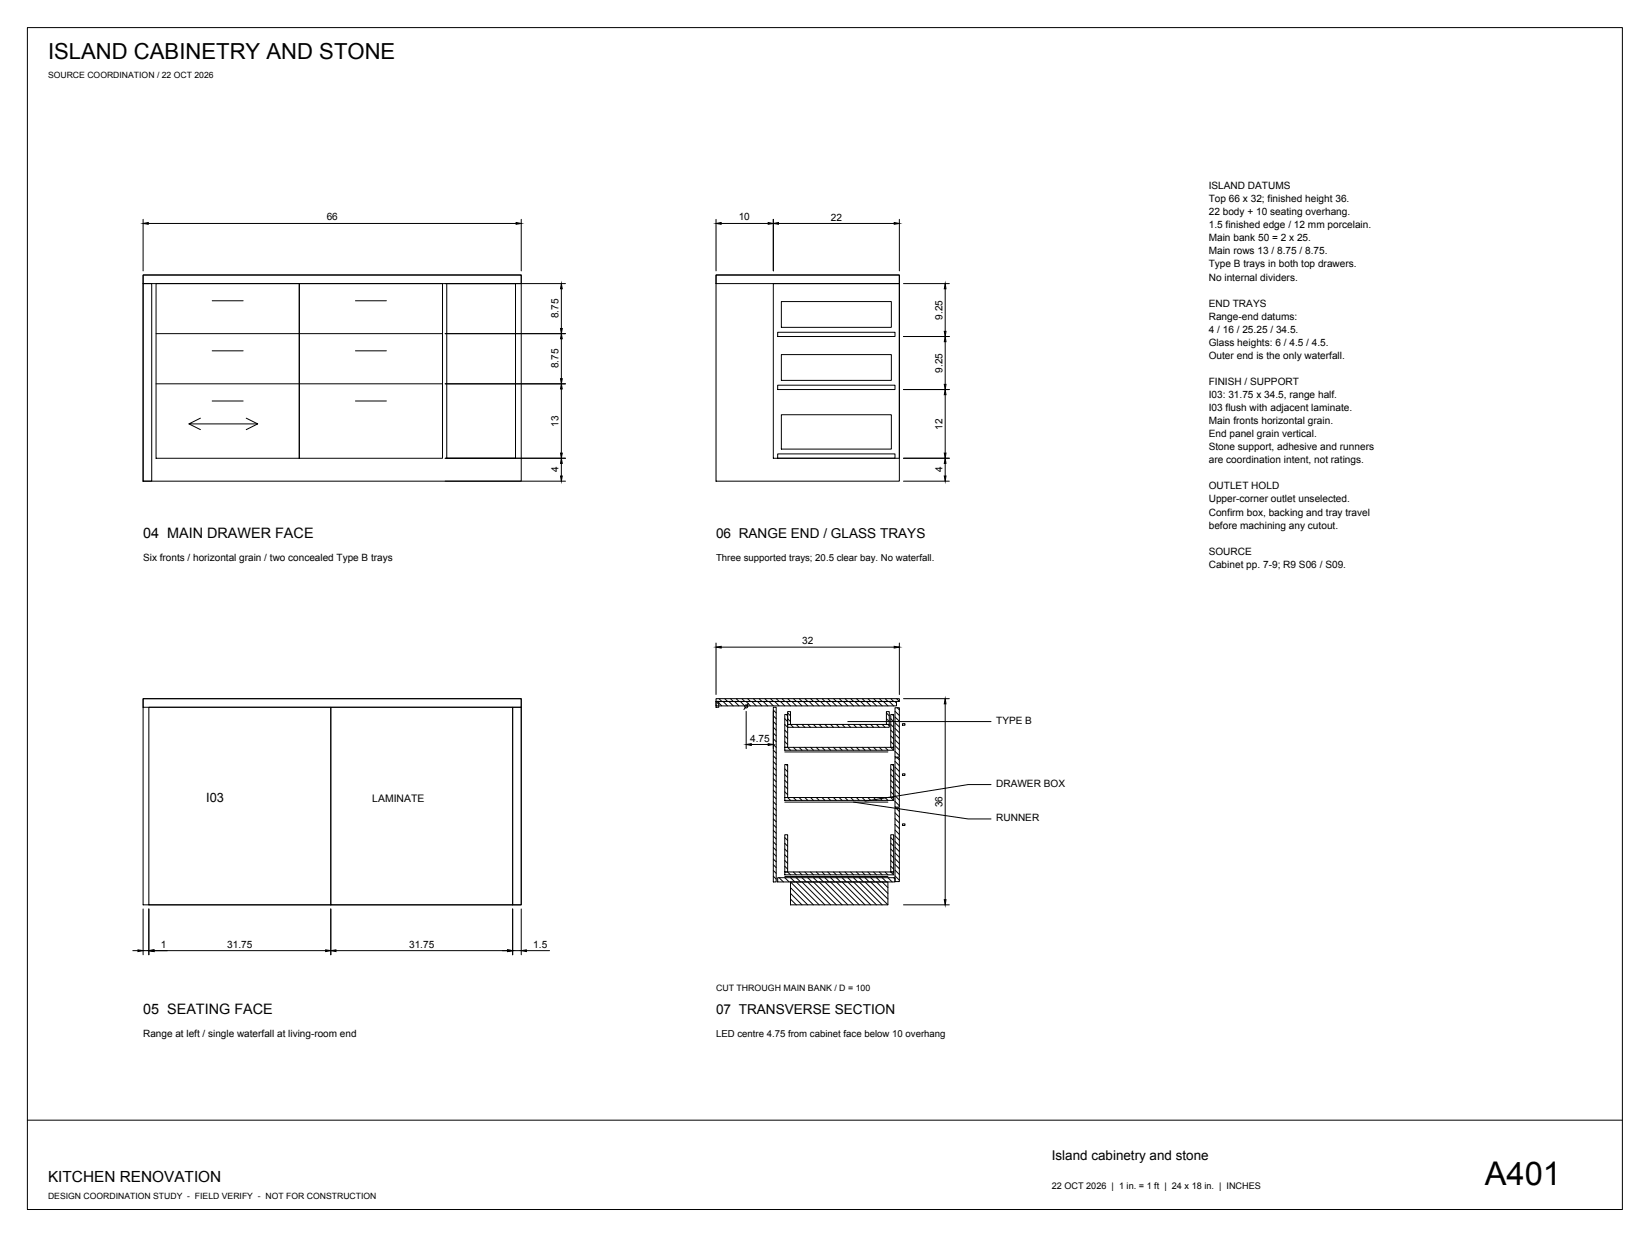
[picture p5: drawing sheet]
<svg xmlns="http://www.w3.org/2000/svg" width="610mm" height="457mm" viewBox="0 0 610 457" stroke-linecap="round" stroke-linejoin="round" font-family="sans-serif">
<!-- layer: D-TITLE -->
<path d="M10.1 10.2h589.3v436.8h-589.3zM10.1 414h589.3" fill="none" stroke="#000" stroke-width=".37"/>
<!-- layer: D-OUTLINE -->
<g fill="none" stroke="#000" stroke-width=".37">
<path d="M52.9 101.6h139.7v76.2h-139.7zM52.9 101.6h139.7v3.2h-139.7zM52.9 104.8h3.1v73h-3.1zM57.7 104.8h52.9v64.6h-52.9zM78.4 111.2h11.4M110.6 104.8h52.9v64.6h-52.9zM131.3 111.2h11.4M264.5 101.6h67.8v76.2h-67.8zM264.5 101.6h67.8v3.2h-67.8zM285.7 104.8h46.6v64.6h-46.6zM78.4 129.7h11.4M131.3 129.7h11.4"/>
<path d="M78.4 148.2h11.4M131.3 148.2h11.4M52.9 258.2h139.7v76.2h-139.7zM52.9 258.2h139.7v3.2h-139.7zM264.5 258.2h67.8v1h-67.8zM264.5 259.2h1.1v2.2h-1.1zM264.5 259.3h66.7v1.6h-66.7zM55 261.4h67.2v73h-67.2zM122.2 261.4h67.2v73h-67.2zM189.4 261.4h3.2v73h-3.2zM285.7 261.4h1.1v64.6h-1.1zM289.9 276.2h40.3v1.1h-40.3z"/>
<path d="M289.9 264.1h1.1v12.1h-1.1zM291 267.8h37.5v1h-37.5zM291 263h1.1v4.8h-1.1zM327.5 263h1v4.8h-1zM329.1 264.1h1.1v12.1h-1.1zM330.7 261.6h1.6v18.2h-1.6zM333.4 267.5h.9v.6h-.9zM289.9 294.8h40.3v1h-40.3zM289.9 282.6h1.1v12.2h-1.1zM329.1 282.6h1.1v12.2h-1.1zM330.7 298.6h1.6v27.2h-1.6zM330.7 280.1h1.6v18.2h-1.6z"/>
<path d="M333.4 286h.9v.6h-.9zM289.9 308.5h1.1v13.8h-1.1zM329.1 308.5h1.1v13.8h-1.1zM333.4 304.5h.9v.6h-.9zM287.3 324.4h43.4v1.6h-43.4zM289.9 322.3h40.3v1h-40.3zM292.1 326h35.9v8.4h-35.9z"/>
<circle cx="275.7" cy="261.1" r=".57"/>
</g>
<!-- layer: D-FINE -->
<g fill="none" stroke="#000" stroke-width=".37">
<path d="M165.1 104.8h25.4v64.6h-25.4zM288.7 111.5h40.6v9.5h-40.6zM57.7 123.3h105.8M287.3 122.8h43.4v1.6h-43.4zM288.7 131.1h40.6v9.5h-40.6zM57.7 141.9h105.8M69.8 156.7l4.2 2.1M74 154.6l-4.2 2.1h25.4M91 154.6l4.2 2.1-4.2 2.1M287.3 142.4h43.4v1.6h-43.4zM288.7 153.3h40.6v12.7h-40.6zM287.3 167.8h43.4v1.6h-43.4z"/>
<path d="M276.5 259.9l-1.7 2.4M313.2 266.7h52.9M315.3 296.5l42.4 6.2h8.4M366.1 290h-8.4l-38.1 6.1"/>
</g>
<!-- layer: D-DIMS -->
<g fill="none" stroke="#000" stroke-width=".37">
<path d="M52.9 81.1v19M54.8 82.6h135.9M192.6 81.1v19M264.5 81.1v19M266.4 82.6h17.4M285.7 81.1v19M287.6 82.6h42.8M332.3 81.1v19M164.5 104.8h44.4M207.4 106.7v14.7M333.8 104.8h16.9M349.2 106.7v15.8"/>
<path d="M164.5 123.3h44.4M207.4 125.2v14.8M333.8 124.4h16.9M349.2 126.3v15.8M164.5 141.9h44.4M207.4 143.8v23.7M333.8 144h16.9M349.2 145.9v21.6M164.5 177.8h44.4M164.5 169.4h44.4M207.4 171.3v4.6M333.8 177.8h16.9"/>
<path d="M333.8 169.4h16.9M349.2 171.3v4.6M264.5 237.7v19M266.4 239.2h64M332.3 237.7v19M333.8 258.2h16.9M275.7 262.9v13.8M277.6 275.2h6.2M285.7 262.9v13.8M349.2 260.1v72.4M52.9 336v16.9M55 336v16.9"/>
<path d="M122.2 336v16.9M189.4 336v16.9M192.6 336v16.9M333.8 334.4h16.9M49.1 351.4h1.9M52.9 351.4h2.1M56.9 351.4h63.4M124.1 351.4h63.4M189.4 351.4h3.2M194.5 351.4h8.5"/>
</g>
<g fill="#000" stroke="#000" stroke-width=".37">
<path d="M52.9 82.6l1.9-.3v.6zM190.7 82.3l1.9 .3-1.9 .3zM264.5 82.6l1.9-.3v.6zM283.8 82.3l1.9 .3-1.9 .3zM285.7 82.6l1.9-.3v.6zM330.4 82.3l1.9 .3-1.9 .3zM207.4 104.8l.3 1.9h-.6zM349.2 104.8l.3 1.9h-.6zM207.1 140h.6l-.3 1.9zM207.4 123.3l.3 1.9h-.6zM207.1 121.4h.6l-.3 1.9zM349.2 124.4l.3 1.9h-.6z"/>
<path d="M348.9 122.5h.6l-.3 1.9zM207.4 141.9l.3 1.9h-.6zM349.2 144l.3 1.9h-.6zM348.9 142.1h.6l-.3 1.9zM207.1 175.9h.6l-.3 1.9zM207.4 169.4l.3 1.9h-.6zM207.1 167.5h.6l-.3 1.9zM348.9 175.9h.6l-.3 1.9zM349.2 169.4l.3 1.9h-.6zM348.9 167.5h.6l-.3 1.9zM264.5 239.2l1.9-.3v.6zM330.4 238.9l1.9 .3-1.9 .3z"/>
<path d="M275.7 275.2l1.9-.3v.6zM283.8 274.9l1.9 .3-1.9 .3zM349.2 258.2l.3 1.9h-.6zM348.9 332.5h.6l-.3 1.9zM51 351.1l1.9 .3-1.9 .3zM55 351.4l1.9-.3v.6zM120.3 351.1l1.9 .3-1.9 .3zM122.2 351.4l1.9-.3v.6zM187.5 351.1l1.9 .3-1.9 .3zM192.6 351.4l1.9-.3v.6z"/>
</g>
<!-- layer: D-HATCH -->
<g fill="none" stroke="#000" stroke-width=".37">
<path d="M264.5 259.3l1.1 1M265.1 259.3l1.6 1.6M265.6 258.2l1.1 1M267.2 259.3l1.6 1.6M267.8 258.2l1 1M269.3 259.3l1.6 1.6M269.9 258.2l1 1M271.4 259.3l1.6 1.6M272 258.2l1 1M273.6 259.3l1.5 1.6M274.1 258.2l1 1M275.7 259.3l1.5 1.6"/>
<path d="M276.2 258.2l1 1M277.8 259.3l1.6 1.6M278.3 258.2l1.1 1M279.9 259.3l1.6 1.6M280.5 258.2l1 1M282 259.3l1.6 1.6M282.6 258.2l1 1M284.1 259.3l1.6 1.6M284.7 258.2l1 1M286.3 259.3l1.5 1.6M286.8 258.2l1 1M288.4 259.3l1.5 1.6"/>
<path d="M288.9 258.2l1 1M290.5 259.3l1.6 1.6M291 258.2l1.1 1M292.6 259.3l1.6 1.6M293.2 258.2l1 1M294.7 259.3l1.6 1.6M295.3 258.2l1 1M296.8 259.3l1.6 1.6M297.4 258.2l1 1M299 259.3l1.5 1.6M299.5 258.2l1 1M301.1 259.3l1.5 1.6"/>
<path d="M301.6 258.2l1 1M303.2 259.3l1.6 1.6M303.7 258.2l1.1 1M305.3 259.3l1.6 1.6M305.9 258.2l1 1M307.4 259.3l1.6 1.6M308 258.2l1 1M309.5 259.3l1.6 1.6M310.1 258.2l1 1M311.6 259.3l1.6 1.6M312.2 258.2l1 1M313.7 259.3l1.6 1.6"/>
<path d="M314.3 258.2l1 1M315.8 259.3l1.7 1.6M316.4 258.2l1.1 1M318 259.3l1.6 1.6M318.6 258.2l1 1M320.1 259.3l1.6 1.6M320.7 258.2l1 1M322.2 259.3l1.6 1.6M322.8 258.2l1 1M324.3 259.3l1.6 1.6M324.9 258.2l1 1M326.4 259.3l1.6 1.6"/>
<path d="M327 258.2l1 1M328.5 259.3l1.7 1.6M329.1 258.2l1.1 1M330.7 259.3l.5 .5M331.3 258.2l1 1M285.7 279.4l1.1 1.1M285.7 277.3l1.1 1M285.7 275.2l1.1 1M285.7 273.1l1.1 1M285.7 270.9l1.1 1.1M285.7 268.8l1.1 1.1M285.7 266.7l1.1 1.1"/>
<path d="M285.7 264.6l1.1 1M285.7 262.5l1.1 1M289.9 269.9l1.1 1M289.9 267.8l1.1 1M289.9 274.1l1.1 1.1M289.9 272l1.1 1.1M289.9 265.6l1.1 1.1M290.5 264.1l.5 .5M291 276.2l1.1 1.1M291 265.6l1.1 1.1M291 263.5l1.1 1.1M292.1 267.8l1 1"/>
<path d="M293.1 276.2l1.1 1.1M294.2 267.8l1 1M295.2 276.2l1.1 1.1M296.3 267.8l1 1M297.3 276.2l1.1 1.1M298.4 267.8l1.1 1M299.5 276.2l1 1.1M300.5 267.8l1.1 1M301.6 276.2l1 1.1M302.6 267.8l1.1 1M303.7 276.2l1.1 1.1M304.8 267.8l1 1"/>
<path d="M305.8 276.2l1.1 1.1M306.9 267.8l1 1M307.9 276.2l1.1 1.1M309 267.8l1 1M310 276.2l1.1 1.1M311.1 267.8l1.1 1M312.2 276.2l1 1.1M313.2 267.8l1.1 1M314.3 276.2l1 1.1M315.3 267.8l1.1 1M316.4 276.2l1.1 1.1M317.5 267.8l1 1"/>
<path d="M318.5 276.2l1.1 1.1M319.6 267.8l1 1M320.6 276.2l1.1 1.1M321.7 267.8l1 1M322.7 276.2l1.1 1.1M323.8 267.8l1.1 1M324.9 276.2l1 1.1M325.9 267.8l1.1 1M327 276.2l1 1.1M327.5 265.6l1 1.1M327.5 263.5l1 1.1M328 267.8l.5 .5"/>
<path d="M329.1 276.2l1.1 1.1M329.1 274.1l1.1 1.1M329.1 272l1.1 1.1M329.1 269.9l1.1 1M329.1 267.8l1.1 1M329.1 265.6l1.1 1.1M329.6 264.1l.6 .5M330.7 277.7l1.6 1.6M330.7 275.6l1.6 1.6M330.7 273.5l1.6 1.5M330.7 271.4l1.6 1.5M330.7 269.2l1.6 1.6"/>
<path d="M330.7 267.1l1.6 1.6M330.7 265l1.6 1.6M330.7 262.9l1.6 1.6M331.5 261.6l.8 .7M285.7 298.5l1.1 1M285.7 296.3l1.1 1.1M285.7 294.2l1.1 1.1M285.7 292.1l1.1 1.1M285.7 290l1.1 1M285.7 287.9l1.1 1M285.7 285.8l1.1 1M285.7 283.6l1.1 1.1"/>
<path d="M285.7 281.5l1.1 1.1M289.9 290.5l1.1 1.1M289.9 288.4l1.1 1.1M289.9 292.7l1.1 1M289.9 286.3l1.1 1.1M289.9 284.2l1.1 1M290.5 282.6l.5 .5M291 294.8l1.1 1M293.1 294.8l1.1 1M295.2 294.8l1.1 1M297.3 294.8l1.1 1M299.5 294.8l1 1"/>
<path d="M301.6 294.8l1 1M303.7 294.8l1.1 1M305.8 294.8l1.1 1M307.9 294.8l1.1 1M310 294.8l1.1 1M312.2 294.8l1 1M314.3 294.8l1 1M316.4 294.8l1.1 1M318.5 294.8l1.1 1M320.6 294.8l1.1 1M322.7 294.8l1.1 1M324.9 294.8l1 1"/>
<path d="M327 294.8l1 1M329.1 294.8l1.1 1M329.1 292.7l1.1 1M329.1 290.5l1.1 1.1M329.1 288.4l1.1 1.1M329.1 286.3l1.1 1.1M329.1 284.2l1.1 1M329.6 282.6l.6 .5M330.7 296.2l1.6 1.6M330.7 294.1l1.6 1.6M330.7 292l1.6 1.6M330.7 289.9l1.6 1.6"/>
<path d="M330.7 287.7l1.6 1.6M330.7 285.6l1.6 1.6M330.7 283.5l1.6 1.6M330.7 281.4l1.6 1.6M331 298.6l1.3 1.3M331.5 280.1l.8 .8M285.7 319.6l1.1 1.1M285.7 317.5l1.1 1.1M285.7 315.4l1.1 1M285.7 313.3l1.1 1M285.7 311.2l1.1 1M285.7 309l1.1 1.1"/>
<path d="M285.7 306.9l1.1 1.1M285.7 304.8l1.1 1.1M285.7 302.7l1.1 1M285.7 300.6l1.1 1M289.9 309.6l1.1 1M289.9 318.1l1.1 1M289.9 315.9l1.1 1.1M289.9 313.8l1.1 1.1M289.9 311.7l1.1 1.1M329.1 309.6l1.1 1M329.1 318.1l1.1 1M329.1 315.9l1.1 1.1"/>
<path d="M329.1 313.8l1.1 1.1M329.1 311.7l1.1 1.1M330.7 319.5l1.6 1.6M330.7 317.4l1.6 1.6M330.7 315.3l1.6 1.6M330.7 313.1l1.6 1.6M330.7 311l1.6 1.6M330.7 308.9l1.6 1.6M330.7 306.8l1.6 1.6M330.7 304.7l1.6 1.6M330.7 302.6l1.6 1.6M330.7 300.4l1.6 1.6"/>
<path d="M285.7 323.9l1.1 1M285.7 321.7l1.1 1.1M287.8 324.4l1.6 1.6M289.9 324.4l1.6 1.6M289.9 320.2l1.1 1M291 322.3l1.1 1M292.1 330.2l4.2 4.2M292.1 326l8.4 8.4M292.1 324.4l1.6 1.6M292.1 332.3l2.1 2.1M292.1 328.1l6.3 6.3M293.1 322.3l1.1 1"/>
<path d="M294.2 326l8.4 8.4M294.2 324.4l1.6 1.6M295.2 322.3l1.1 1M296.3 326l8.5 8.4M296.3 324.4l1.6 1.6M297.3 322.3l1.1 1M298.4 324.4l1.6 1.6M298.4 326l8.5 8.4M299.5 322.3l1 1M300.5 324.4l1.6 1.6M300.5 326l8.5 8.4M301.6 322.3l1 1"/>
<path d="M302.6 326l8.5 8.4M302.6 324.4l1.6 1.6M303.7 322.3l1.1 1M304.8 326l8.4 8.4M304.8 324.4l1.5 1.6M305.8 322.3l1.1 1M306.9 324.4l1.5 1.6M306.9 326l8.4 8.4M307.9 322.3l1.1 1M309 324.4l1.6 1.6M309 326l8.5 8.4M310 322.3l1.1 1"/>
<path d="M311.1 324.4l1.6 1.6M311.1 326l8.5 8.4M312.2 322.3l1 1M313.2 326l8.5 8.4M313.2 324.4l1.6 1.6M314.3 322.3l1 1M315.3 326l8.5 8.4M315.3 324.4l1.6 1.6M316.4 322.3l1.1 1M317.5 324.4l1.5 1.6M317.5 326l8.4 8.4M318.5 322.3l1.1 1"/>
<path d="M319.6 324.4l1.5 1.6M319.6 326l8.4 8.4M320.6 322.3l1.1 1M321.7 324.4l1.6 1.6M321.7 326l6.3 6.3M322.7 322.3l1.1 1M323.8 324.4l1.6 1.6M323.8 326l4.2 4.2M324.9 322.3l1 1M325.9 324.4l1.6 1.6M325.9 326l2.1 2.1M327 322.3l1 1"/>
<path d="M328 324.4l1.6 1.6M329.1 322.3l1.1 1M329.1 320.2l1.1 1M330.2 324.4l.5 .5M330.7 323.7l1.6 1.6M330.7 321.6l1.6 1.6"/>
</g>
<!-- layer: D-HIDDEN -->
<path d="M289.9 277.9h38.1M289.9 296.5h38.1M289.9 324h38.1" fill="none" stroke="#000" stroke-width=".37"/>
<text font-size="12.1" x="548.6" y="438.1">A401</text>
<text font-size="8.2" x="17.7" y="21.6">ISLAND CABINETRY AND STONE</text>
<text font-size="5.7" x="17.7" y="436.9">KITCHEN RENOVATION</text>
<g font-size="5.3">
<text x="52.9" y="199">04 MAIN DRAWER FACE</text>
<text x="52.9" y="374.6">05 SEATING FACE</text>
</g>
<g font-size="5">
<text x="264.5" y="199">06 RANGE END / GLASS TRAYS</text>
<text x="264.5" y="374.6">07 TRANSVERSE SECTION</text>
<text x="388.6" y="428.8">Island cabinetry and stone</text>
</g>
<text font-size="4.7" x="76.2" y="296.3">I03</text>
<text font-size="3.8" x="137.5" y="296.3">LAMINATE</text>
<g font-size="3.7">
<text x="446.6" y="69.9">ISLAND DATUMS</text>
<text x="446.6" y="74.7">Top 66 x 32; finished height 36.</text>
<text x="120.7" y="81.5">66</text>
<text x="272.9" y="81.5">10</text>
<text x="307" y="81.6">22</text>
<text x="446.6" y="79.5">22 body + 10 seating overhang.</text>
<text x="446.6" y="84.4">1.5 finished edge / 12 mm porcelain.</text>
<text x="446.6" y="89.2">Main bank 50 = 2 x 25.</text>
<text x="446.6" y="94">Main rows 13 / 8.75 / 8.75.</text>
<text x="446.6" y="98.8">Type B trays in both top drawers.</text>
<text x="446.6" y="103.7">No internal dividers.</text>
<text x="446.6" y="113.3">END TRAYS</text>
<text x="206.3" y="117.7" transform="rotate(-90 206.3 117.7)">8.75</text>
<text x="348.1" y="118.2" transform="rotate(-90 348.1 118.2)">9.25</text>
<text x="446.6" y="118.2">Range-end datums:</text>
<text x="446.6" y="123">4 / 16 / 25.25 / 34.5.</text>
<text x="446.6" y="127.8">Glass heights: 6 / 4.5 / 4.5.</text>
<text x="206.3" y="136.2" transform="rotate(-90 206.3 136.2)">8.75</text>
<text x="348.1" y="137.8" transform="rotate(-90 348.1 137.8)">9.25</text>
<text x="446.6" y="132.6">Outer end is the only waterfall.</text>
<text x="446.6" y="142.3">FINISH / SUPPORT</text>
<text x="446.6" y="147.1">I03: 31.75 x 34.5, range half.</text>
<text x="446.6" y="151.9">I03 flush with adjacent laminate.</text>
<text x="206.3" y="157.8" transform="rotate(-90 206.3 157.8)">13</text>
<text x="348.2" y="158.8" transform="rotate(-90 348.2 158.8)">12</text>
<text x="446.6" y="156.8">Main fronts horizontal grain.</text>
<text x="446.6" y="161.6">End panel grain vertical.</text>
<text x="446.6" y="166.4">Stone support, adhesive and runners</text>
<text x="446.6" y="171.2">are coordination intent, not ratings.</text>
<text x="206.4" y="174.5" transform="rotate(-90 206.4 174.5)">4</text>
<text x="348.2" y="174.5" transform="rotate(-90 348.2 174.5)">4</text>
<text x="446.6" y="180.9">OUTLET HOLD</text>
<text x="446.6" y="185.7">Upper-corner outlet unselected.</text>
<text x="446.6" y="190.5">Confirm box, backing and tray travel</text>
<text x="446.6" y="195.4">before machining any cutout.</text>
<text x="52.9" y="207.5">Six fronts / horizontal grain / two concealed Type B trays</text>
<text x="446.6" y="205">SOURCE</text>
<text x="446.6" y="209.8">Cabinet pp. 7-9; R9 S06 / S09.</text>
<text x="296.4" y="238.1">32</text>
<text x="368" y="267.5">TYPE B</text>
<text x="277.1" y="274.1">4.75</text>
<text x="368" y="290.7">DRAWER BOX</text>
<text x="348.1" y="298.4" transform="rotate(-90 348.1 298.4)">36</text>
<text x="368" y="303.4">RUNNER</text>
<text x="59.4" y="350.4">1</text>
<text x="83.9" y="350.3">31.75</text>
<text x="151.1" y="350.3">31.75</text>
<text x="197" y="350.3">1.5</text>
<text x="52.9" y="383.1">Range at left / single waterfall at living-room end</text>
</g>
<g font-size="3.5">
<text x="264.5" y="207.5">Three supported trays; 20.5 clear bay. No waterfall.</text>
<text x="264.5" y="383.1">LED centre 4.75 from cabinet face below 10 overhang</text>
</g>
<text font-size="3.4" x="388.6" y="439.4">22 OCT 2026 | 1 in. = 1 ft | 24 x 18 in. | INCHES</text>
<text font-size="3.3" x="264.5" y="366.2">CUT THROUGH MAIN BANK / D = 100</text>
<g font-size="3.2">
<text x="17.7" y="29">SOURCE COORDINATION / 22 OCT 2026</text>
<text x="17.7" y="443.2">DESIGN COORDINATION STUDY - FIELD VERIFY - NOT FOR CONSTRUCTION</text>
</g>
</svg>
